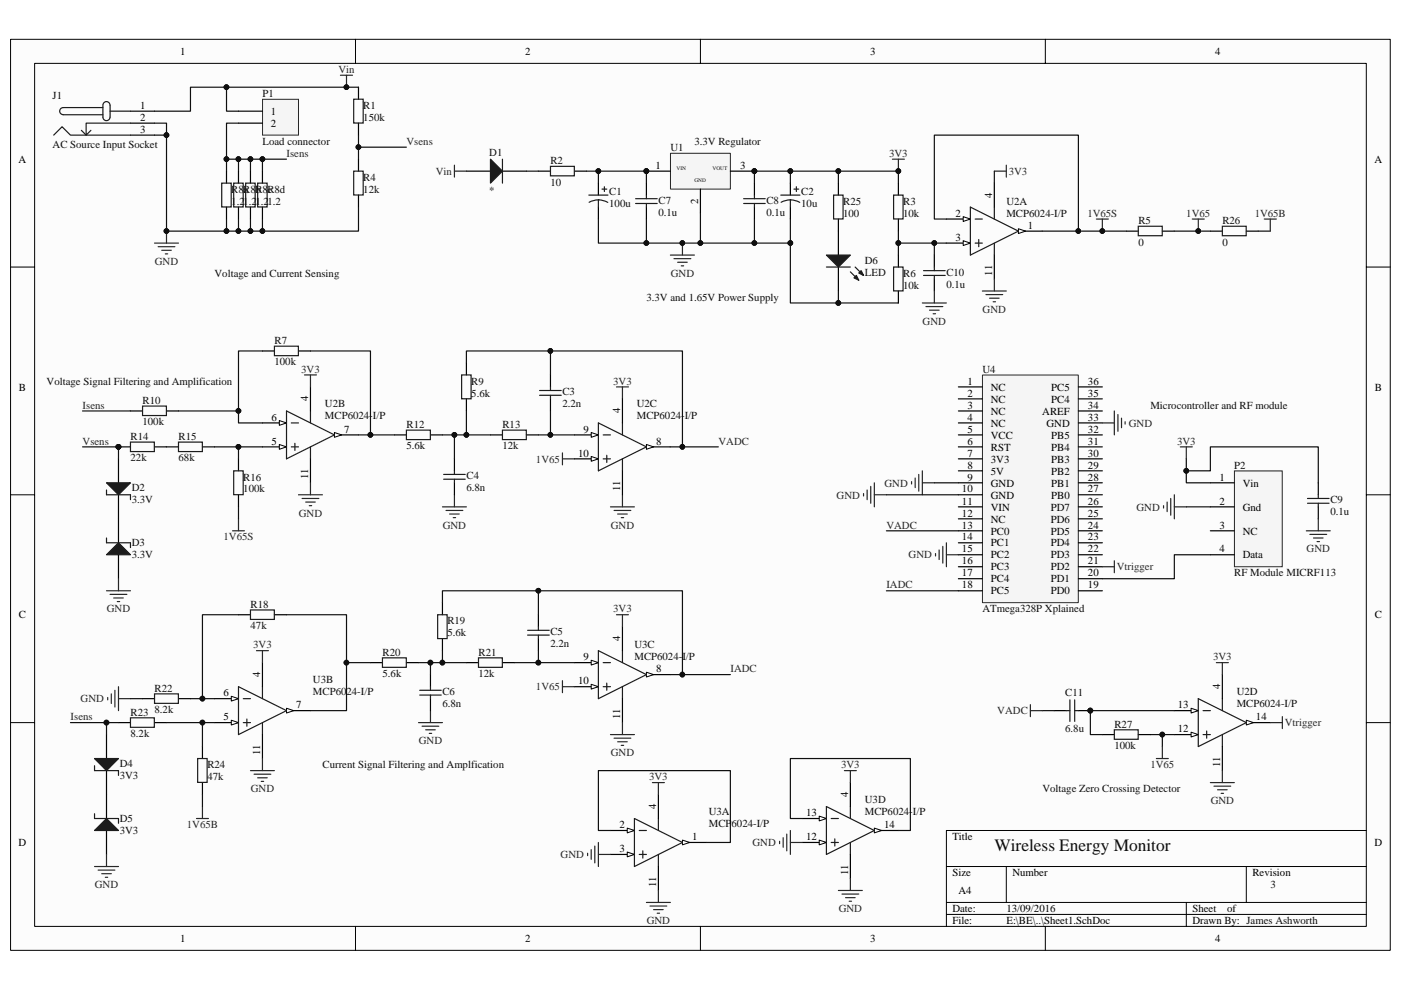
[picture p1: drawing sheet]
<svg xmlns="http://www.w3.org/2000/svg" width="297mm" height="210mm" viewBox="0 0 297 210" stroke-linecap="round" stroke-linejoin="round" font-family="sans-serif">
<path d="M2.3 8.4h292.5v193.2h-292.5z" fill="#fcfcfc"/>
<path d="M2.2 8.3h292.6v193.3h-292.6z" fill="none" stroke="#000" stroke-width=".21"/>
<path d="M7.4 13.5h282.3v183h-282.3z" fill="#fcfcfc"/>
<g fill="none" stroke="#000" stroke-width=".21">
<path d="M7.3 13.4h282.4v183.1h-282.4zM75.4 8.3v5.1M148.5 8.3v5.1M221.6 8.3v5.1M2.2 56.6h5.1M289.7 56.6h5.1M2.2 104.9h5.1M289.7 104.9h5.1M2.2 153.3h5.1M289.7 153.3h5.1M289.7 176.1h-89v20.4M75.4 196.5v5.1"/>
<path d="M148.5 196.5v5.1M200.7 183.8h89M200.7 191.4h89M200.7 194h89M213.4 183.8v7.6M221.6 196.5v5.1M251.5 191.4v5.1M264.2 183.8v7.6"/>
</g>
<path d="M76 18.5v2.5M76 26.1v2.6M76 33.8v2.5M76 41.4v2.5" fill="none" stroke="#000" stroke-width=".25"/>
<path d="M75 21h2v5.1h-2zM75 36.3h2v5.1h-2z" fill="none" stroke="#1c1c1c" stroke-width=".25"/>
<path d="M55.7 21.1h7.6v7.6h-7.6z" fill="#f5f5f5"/>
<path d="M55.7 21.1h7.6v7.6h-7.6z" fill="none" stroke="#262626" stroke-width=".21"/>
<path d="M27.7 23.6h5.1M27.7 26.1h5.1M27.7 28.7h5.1M50.6 23.6h5M50.6 26.1h5M55.6 36.3v2.5M55.6 43.9v2.6M70.9 92.2h5.1" fill="none" stroke="#000" stroke-width=".25"/>
<path d="M11.4 28.7l1.8-1.8 1.7 1.8h12.8M17.2 27.6l1.1 1.1M21.8 22.8h-8.4a.75 .75 0 0 0-.7 .8 .75 .75 0 0 0 .7 .7h8.4M22 21.8a.77 .77 0 0 1 .9-.2 .77 .77 0 0 1 .4 .7v2.5a.75 .75 0 0 1-.7 .8 .75 .75 0 0 1-.8-.8v-2.5zM23.3 23.6h4.4M27.7 26.1h-9.4v2.6l1-1.1M54.6 38.8h2v5.1h-2z" fill="none" stroke="#1c1c1c" stroke-width=".25"/>
<path d="M70.9 91.7l1.5 .5-1.5 .6z" fill="#fcfcfc" stroke="#000" stroke-width=".21"/>
<path d="M55.6 94.8h5.1" fill="none" stroke="#000" stroke-width=".25"/>
<path d="M59.2 94.3l1.5 .5-1.5 .5z" fill="#fcfcfc" stroke="#000" stroke-width=".21"/>
<path d="M55.6 89.7h5.1" fill="none" stroke="#000" stroke-width=".25"/>
<path d="M59.2 89.2l1.5 .5-1.5 .5z" fill="#fcfcfc" stroke="#000" stroke-width=".21"/>
<path d="M60.7 87.2l10.2 5-10.2 5.1zM61.8 89.7h1.5M61.8 94.8h1.5M62.5 94v1.5M65.8 87.2v2.5M65.8 94.8v2.5" fill="none" stroke="#1c1c1c" stroke-width=".25"/>
<path d="M65.8 82.1v5.1M65.8 97.3v5.1M129.4 176.1h5.1" fill="none" stroke="#000" stroke-width=".25"/>
<path d="M133 175.6l1.5 .5-1.5 .6z" fill="#fcfcfc" stroke="#000" stroke-width=".21"/>
<path d="M129.4 181.2h5.1" fill="none" stroke="#000" stroke-width=".25"/>
<path d="M133 180.7l1.5 .5-1.5 .5z" fill="#fcfcfc" stroke="#000" stroke-width=".21"/>
<path d="M144.7 178.7h5.1" fill="none" stroke="#000" stroke-width=".25"/>
<path d="M144.7 178.2l1.5 .5-1.5 .5z" fill="#fcfcfc" stroke="#000" stroke-width=".21"/>
<path d="M134.5 173.6l10.2 5.1-10.2 5.1zM135.5 176.1h1.6M139.6 173.6v2.5M135.5 181.2h1.6M136.3 180.5v1.5M139.6 181.2v2.6" fill="none" stroke="#1c1c1c" stroke-width=".25"/>
<path d="M200.7 46.5h5M139.6 168.5v5.1M139.6 183.8v5.1" fill="none" stroke="#000" stroke-width=".25"/>
<path d="M204.2 46l1.5 .5-1.5 .5z" fill="#fcfcfc" stroke="#000" stroke-width=".21"/>
<path d="M200.7 51.6h5" fill="none" stroke="#000" stroke-width=".25"/>
<path d="M204.2 51.1l1.5 .5-1.5 .5z" fill="#fcfcfc" stroke="#000" stroke-width=".21"/>
<path d="M215.9 49h5.1" fill="none" stroke="#000" stroke-width=".25"/>
<path d="M215.9 48.5l1.5 .5-1.5 .5z" fill="#fcfcfc" stroke="#000" stroke-width=".21"/>
<path d="M205.7 43.9l10.2 5.1-10.2 5.1zM206.8 46.5h1.5M206.8 51.6h1.5M207.5 50.8v1.5M210.8 43.9v2.6M210.8 51.6v2.5" fill="none" stroke="#1c1c1c" stroke-width=".25"/>
<path d="M210.8 38.8v5.1M210.8 54.1v5.1M264.2 153.3h5.1" fill="none" stroke="#000" stroke-width=".25"/>
<path d="M264.2 152.8l1.6 .5-1.6 .5z" fill="#fcfcfc" stroke="#000" stroke-width=".21"/>
<path d="M249 150.7h5.1" fill="none" stroke="#000" stroke-width=".25"/>
<path d="M252.5 150.2l1.6 .5-1.6 .5z" fill="#fcfcfc" stroke="#000" stroke-width=".21"/>
<path d="M249 155.8h5.1" fill="none" stroke="#000" stroke-width=".25"/>
<path d="M252.5 155.3l1.6 .5-1.6 .5z" fill="#fcfcfc" stroke="#000" stroke-width=".21"/>
<g fill="none" stroke="#1c1c1c" stroke-width=".25">
<path d="M58.2 73.4h5.1v2h-5.1zM97.9 79.5h2v5.1h-2zM30.2 86.1h5.1v2h-5.1zM37.8 93.8h5.1v2h-5.1zM49.5 99.9h2.1v5h-2.1zM86.2 91.2h5v2h-5zM106.5 91.2h5.1v2h-5.1zM254.1 148.2l10.1 5.1-10.1 5zM255.1 150.7h1.5M255.1 155.8h1.5M255.8 155v1.6M259.2 148.2v2.5"/>
<path d="M259.2 155.8v2.5"/>
</g>
<g fill="none" stroke="#000" stroke-width=".25">
<path d="M55.6 74.4h2.6M63.3 74.4h2.5M98.9 77v2.5M27.7 87.2h2.5M35.3 94.8h2.5M35.3 87.2h2.5M42.9 94.8h2.6M50.6 97.3v2.6M83.6 92.2h2.6M91.3 92.2h2.5M98.9 84.6v2.6M104 92.2h2.5"/>
<path d="M111.6 92.2h2.5M50.6 104.9v2.6M259.2 143.1v5.1M259.2 158.3v5.1"/>
</g>
<g fill="none" stroke="#262626" stroke-width=".25">
<path d="M32.8 51.6h5M33.5 52.3h3.6M34.3 53.1h2M35 53.8h.6M35.3 49v2.6M64.6 79.5h2.5M65.8 79.5v2.6M119.2 97.3h2.6M119.2 96.1v2.5M130.7 82.1h2.5M132 82.1v2.5M49.3 112.6h2.5"/>
<path d="M50.6 110v2.6M63.3 104.9h5.1M64 105.7h3.6M64.8 106.5h2M65.6 107.3h.5M65.8 102.4v2.5M93.8 107.5h5.1M94.6 108.3h3.5M95.3 109h2.1M96.1 109.8h.5M96.3 104.9v2.6M129.4 107.5h5.1"/>
<path d="M130.2 108.3h3.5M131 109h2M131.7 109.8h.5M132 104.9v2.6"/>
</g>
<circle cx="35.3" cy="49" r=".5" fill="#0e0e0e" stroke="#0e0e0e" stroke-width=".21"/>
<path d="M142.2 32.5h12.7v7.6h-12.7z" fill="#f5f5f5"/>
<path d="M142.2 32.5h12.7v7.6h-12.7z" fill="none" stroke="#262626" stroke-width=".21"/>
<g fill="none" stroke="#000" stroke-width=".25">
<path d="M98.9 36.3h5.1M106.5 36.3h5.1M114.1 36.3h2.6M121.8 36.3h2.5M137.1 36.3h5M154.9 36.3h5.1M167.6 38.8v2.6M190.5 38.8v2.6M148.5 40.1v5.1M167.6 43.9v2.6M190.5 46.5v2.5M190.5 54.1v2.5"/>
<path d="M190.5 61.7v2.6M185.4 176.1h5.1"/>
</g>
<g fill="#0e0e0e" stroke="#0e0e0e" stroke-width=".21">
<circle cx="159.9" cy="36.3" r=".5"/>
<circle cx="137" cy="36.3" r=".5"/>
<circle cx="144.7" cy="51.5" r=".49"/>
<circle cx="73.4" cy="18.5" r=".49"/>
</g>
<path d="M104 33.8l2.5 2.5-2.5 2.5z" fill="#1c1c1c" stroke="#1c1c1c" stroke-width=".25"/>
<path d="M106.5 33.8v5M116.7 35.3h5.1v2h-5.1zM168.8 39.6v1M165.5 41.4h4.1M165.6 42.9l1.1-.4 .9-.1 1.2 .2 .8 .3M167.6 42.4v1.5M168.3 40.1h1.1M189.5 41.4h2v5h-2zM189.5 56.6h2v5.1h-2z" fill="none" stroke="#1c1c1c" stroke-width=".25"/>
<g fill="none" stroke="#262626" stroke-width=".25">
<path d="M72.2 16h2.5M73.5 16v2.5M96.3 35v2.6M96.3 36.3h2.6M210.8 36.3h2.6M213.4 35v2.6M142.1 54.1h5.1M142.9 54.9h3.6M143.7 55.6h2M144.4 56.4h.5M144.7 51.6v2.5M210.8 59.2v2.5"/>
<path d="M208.3 61.7h5.1M209 62.5h3.6M209.8 63.2h2M210.6 64h.5"/>
</g>
<path d="M185.4 175.6l1.5 .5-1.5 .6z" fill="#fcfcfc" stroke="#000" stroke-width=".21"/>
<path d="M170.1 173.6h5.1" fill="none" stroke="#000" stroke-width=".25"/>
<path d="M173.7 173.1l1.5 .5-1.5 .5z" fill="#fcfcfc" stroke="#000" stroke-width=".21"/>
<path d="M170.1 178.7h5.1" fill="none" stroke="#000" stroke-width=".25"/>
<path d="M173.7 178.2l1.5 .5-1.5 .5z" fill="#fcfcfc" stroke="#000" stroke-width=".21"/>
<path d="M175.2 171.1l10.2 5-10.2 5.1zM176.2 173.6h1.6M176.2 178.7h1.6M177 177.9v1.6M180.3 171.1v2.5M180.3 178.7v2.5" fill="none" stroke="#1c1c1c" stroke-width=".25"/>
<path d="M60.7 150.7h5.1M180.3 166v5.1M180.3 181.2v5.1" fill="none" stroke="#000" stroke-width=".25"/>
<path d="M60.7 150.2l1.6 .5-1.6 .5z" fill="#fcfcfc" stroke="#000" stroke-width=".21"/>
<path d="M45.5 153.3h5.1" fill="none" stroke="#000" stroke-width=".25"/>
<path d="M49 152.8l1.6 .5-1.6 .5z" fill="#fcfcfc" stroke="#000" stroke-width=".21"/>
<path d="M45.5 148.2h5.1" fill="none" stroke="#000" stroke-width=".25"/>
<path d="M49 147.7l1.6 .5-1.6 .5z" fill="#fcfcfc" stroke="#000" stroke-width=".21"/>
<path d="M50.6 145.6l10.1 5.1-10.1 5.1zM51.6 148.2h1.5M51.6 153.3h1.5M52.3 152.5v1.5M55.6 145.6v2.6M55.6 153.3v2.5" fill="none" stroke="#1c1c1c" stroke-width=".25"/>
<path d="M137.1 94.8h5M55.6 140.5v5.1M55.6 155.8v5.1" fill="none" stroke="#000" stroke-width=".25"/>
<path d="M137.1 94.3l1.5 .5-1.5 .5z" fill="#fcfcfc" stroke="#000" stroke-width=".21"/>
<path d="M121.8 97.3h5.1" fill="none" stroke="#000" stroke-width=".25"/>
<path d="M125.3 96.8l1.6 .5-1.6 .5z" fill="#fcfcfc" stroke="#000" stroke-width=".21"/>
<path d="M121.8 92.2h5.1" fill="none" stroke="#000" stroke-width=".25"/>
<path d="M125.3 91.7l1.6 .5-1.6 .6z" fill="#fcfcfc" stroke="#000" stroke-width=".21"/>
<path d="M126.9 89.7l10.2 5.1-10.2 5.1zM127.9 92.2h1.5M127.9 97.3h1.5M128.6 96.6v1.5M132 89.7v2.5M132 97.3v2.6" fill="none" stroke="#1c1c1c" stroke-width=".25"/>
<path d="M132 84.6v5.1M132 99.9v5M137.1 143.1h5" fill="none" stroke="#000" stroke-width=".25"/>
<path d="M137.1 142.6l1.5 .5-1.5 .5z" fill="#fcfcfc" stroke="#000" stroke-width=".21"/>
<path d="M121.8 145.6h5.1" fill="none" stroke="#000" stroke-width=".25"/>
<path d="M125.3 145.1l1.6 .5-1.6 .6z" fill="#fcfcfc" stroke="#000" stroke-width=".21"/>
<path d="M121.8 140.5h5.1" fill="none" stroke="#000" stroke-width=".25"/>
<path d="M125.3 140l1.6 .5-1.6 .6z" fill="#fcfcfc" stroke="#000" stroke-width=".21"/>
<g fill="none" stroke="#1c1c1c" stroke-width=".25">
<path d="M47 38.8h2v5.1h-2zM49.5 38.8h2.1v5.1h-2.1zM52.1 38.8h2v5.1h-2zM134.8 43.2h4.5M134.8 42.1h4.5M137.1 41.4v.7M137.1 43.2v.7M157.7 43.2h4.5M157.7 42.1h4.5M160 41.4v.7M160 43.2v.7M27.7 93.8h5v2h-5z"/>
<path d="M96.3 99.9v.7M114.4 83.8h4.6M114.4 82.8h4.6M116.7 82.1v.7M116.7 83.8v.8M22.6 103.9v1h5.1v1.1M22.6 114.1v1h5.1v1M94.1 101.6h4.5M94.1 100.6h4.5M96.3 101.6v.8M53.1 129.4h5.1v2h-5.1zM81.1 139.5h5v2h-5z"/>
<path d="M92.8 130.4h2v5h-2zM101.4 139.5h5.1v2h-5.1zM111.9 134.7h4.6M111.9 133.7h4.6M114.1 132.9v.8M114.1 134.7v.8M126.9 138l10.2 5.1-10.2 5.1zM132 138v2.5M27.7 152.3h5v2h-5zM32.8 147.2h5v2h-5zM89 147.4h4.6M89 146.4h4.6"/>
<path d="M91.3 145.6v.8M91.3 147.4v.8M127.9 140.5h1.5M127.9 145.6h1.5M128.6 144.9v1.5M132 145.6v2.6M20 162.4v1h5.1v1.1M20 172.6v1h5.1v1M41.9 160.9h2v5h-2z"/>
</g>
<g fill="none" stroke="#000" stroke-width=".25">
<path d="M48 36.3v2.5M50.6 36.3v2.5M53.1 36.3v2.5M137.1 38.8v2.6M160 38.8v2.6M48 43.9v2.6M50.6 43.9v2.6M53.1 43.9v2.6M137.1 43.9v2.6M160 43.9v2.6M116.7 79.5v2.6M25.1 97.3v5.1"/>
<path d="M25.1 94.8h2.6M32.8 94.8h2.5M96.3 97.3v2.6M116.7 84.6v2.6M25.1 104.9v10.2M25.1 117.7v5M96.3 102.4v2.5M50.6 130.4h2.5M58.2 130.4h2.5M93.8 127.8v2.6M93.8 135.5v2.5M114.1 130.4v2.5"/>
<path d="M114.1 135.5v2.5M132 132.9v5.1M22.6 155.8v5.1M25.1 153.3h2.6M30.2 148.2h2.6M32.8 153.3h2.5M37.8 148.2h2.6M42.9 158.3v2.6M78.5 140.5h2.6M86.2 140.5h2.5M91.3 143.1v2.5M91.3 148.2v2.5"/>
<path d="M98.9 140.5h2.5M106.5 140.5h2.6M132 148.2v5.1M22.6 163.4v10.2M22.6 176.1v5.1M42.9 166v2.5"/>
</g>
<g fill="none" stroke="#262626" stroke-width=".25">
<path d="M189.2 33.8h2.5M190.5 33.8v2.5M232.4 46.5h2.6M233.7 46.5v2.5M22.6 125.3h5.1M23.3 126.1h3.6M24.1 126.8h2M24.9 127.6h.5M25.1 122.7v2.6M54.4 138h2.5M55.6 138v2.5M130.7 130.4h2.5"/>
<path d="M132 130.4v2.5M22.8 147.9v.5M23.6 147.2v2M24.4 146.4v3.6M25.1 145.6v5.1M25.1 148.2h2.6M88.7 153.3h5.1M89.5 154h3.5M90.3 154.8h2M91 155.6h.5M91.3 150.7v2.6M119.2 145.6h2.6"/>
<path d="M119.2 144.4v2.5M129.4 155.8h5.1M130.2 156.6h3.5M131 157.3h2M131.7 158.1h.5M132 153.3v2.5M257.9 140.5h2.5M259.2 140.5v2.6M41.7 173.6h2.5M42.9 171.1v2.5M53.1 163.4h5.1M53.9 164.2h3.5"/>
<path d="M54.6 165h2.1M55.4 165.7h.5M55.6 160.9v2.5M126.1 179.5v3.5M126.9 178.7v5.1M165.3 178.4v.5M166 177.7v2M166.8 176.9v3.6M167.6 176.1v5.1M167.6 178.7h2.5M179 163.4h2.6M180.3 163.4v2.6"/>
<path d="M256.6 166h5.1M257.4 166.8h3.5M258.1 167.5h2.1M258.9 168.3h.5M259.2 163.4v2.6M20 183.8h5.1M20.8 184.6h3.6M21.6 185.3h2M22.3 186.1h.5M22.6 181.2v2.6M124.6 181v.5M125.3 180.2v2.1"/>
<path d="M126.9 181.2h2.5M177.8 188.9h5M178.5 189.6h3.6M179.3 190.4h2M180 191.2h.5M180.3 186.3v2.6"/>
</g>
<g fill="#0e0e0e" stroke="#0e0e0e" stroke-width=".21">
<circle cx="25.1" cy="94.8" r=".49"/>
<circle cx="190.5" cy="36.3" r=".5"/>
<circle cx="233.7" cy="49" r=".5"/>
</g>
<g fill="#1c1c1c" stroke="#1c1c1c" stroke-width=".25">
<path d="M22.6 102.4h5.1l-2.6 2.5z"/>
<path d="M22.6 117.7l2.5-2.6 2.6 2.6z"/>
<path d="M20 160.9h5.1l-2.5 2.5z"/>
<path d="M20 176.1l2.6-2.5 2.5 2.5z"/>
</g>
<path d="M261.7 99.9h10.2v20.3h-10.2z" fill="#f5f5f5"/>
<path d="M261.7 99.9h10.2v20.3h-10.2z" fill="none" stroke="#262626" stroke-width=".21"/>
<path d="M126.9 38.8v2.6M126.9 43.9v2.6M256.6 102.4h5.1M256.6 107.5h5.1M256.6 112.6h5.1M256.6 117.7h5.1" fill="none" stroke="#000" stroke-width=".25"/>
<path d="M250.2 94.8h2.6M251.5 94.8v2.5M246.7 107.3v.5M247.5 106.5v2M248.2 105.7v3.6M249 104.9v5.1M249 107.5h2.5" fill="none" stroke="#262626" stroke-width=".25"/>
<path d="M128.1 39.6v1M124.8 41.4h4.1M124.9 42.9l1.1-.4 .9-.1 1.2 .2 .8 .3M126.9 42.4v1.5M127.6 40.1h1" fill="none" stroke="#1c1c1c" stroke-width=".25"/>
<path d="M208.3 79.6h20.3v48.2h-20.3z" fill="#f5f5f5"/>
<path d="M208.3 79.5h20.3v48.3h-20.3z" fill="none" stroke="#262626" stroke-width=".21"/>
<g fill="none" stroke="#000" stroke-width=".25">
<path d="M177.8 38.8v2.6M177.8 46.5v7.6M177.8 56.6v5.1M198.1 54.1v2.5M198.1 59.2v2.5M238.8 49h2.5M246.4 49h2.6M256.6 49h2.6M264.2 49h2.6M203.2 82.1h5.1M203.2 84.6h5.1M203.2 87.2h5.1"/>
<path d="M203.2 89.7h5.1M203.2 92.2h5.1M203.2 94.8h5.1M203.2 97.3h5.1M203.2 99.9h5.1M228.6 82.1h5.1M228.6 84.6h5.1M228.6 87.2h5.1M228.6 89.7h5.1M228.6 92.2h5.1M228.6 94.8h5.1M228.6 97.3h5.1"/>
<path d="M228.6 99.9h5.1M203.2 102.4h5.1M203.2 104.9h5.1M203.2 107.5h5.1M203.2 110h5.1M203.2 112.6h5.1M203.2 115.1h5.1M203.2 117.7h5.1M228.6 102.4h5.1M228.6 104.9h5.1M228.6 107.5h5.1M228.6 110h5.1"/>
<path d="M228.6 112.6h5.1M228.6 115.1h5.1M228.6 117.7h5.1M279.5 102.4v2.5M279.5 107.5v2.5M203.2 120.2h5.1M203.2 122.7h5.1M203.2 125.3h5.1M228.6 120.2h5.1M228.6 122.7h5.1M228.6 125.3h5.1M223.5 150.7h2.6"/>
<path d="M228.6 150.7h2.6M233.7 155.8h2.6M241.3 155.8h2.6"/>
</g>
<g fill="none" stroke="#262626" stroke-width=".25">
<path d="M252.8 46.5h2.5M254.1 46.5v2.5M268.1 46.5h2.5M269.3 46.5v2.5M195.6 64.3h5.1M196.3 65h3.6M197.1 65.8h2M197.8 66.5h.5M198.1 61.7v2.6M195.6 99.9v5M233.7 89.7h2.6M236.3 87.2v5"/>
<path d="M237 87.9v3.6M237.8 88.7v2M238.5 89.5v.5M183.1 104.7v.5M183.9 103.9v2.1M184.6 103.2v3.5M185.4 104.9h2.5M185.4 102.4v5.1M193.3 102.2v.5M194 101.4v2M194.8 100.6v3.6M195.6 102.4h2.5"/>
<path d="M198.3 117.4v.5M199.1 116.6v2.1M199.9 115.9v3.5M200.7 117.7h2.5M200.7 115.1v5.1M236.3 118.9v2.6M277 112.6h5M277.7 113.3h3.6M278.5 114.1h2M279.2 114.9h.6M279.5 110v2.6M233.7 120.2h2.6"/>
<path d="M218.5 149.5v2.5M218.5 150.7h2.5M246.4 158.3v2.6M269.3 153.3h2.6M271.9 152v2.5M138.3 166h2.6M139.6 166v2.5M245.2 160.9h2.5M137.1 191.4h5M137.8 192.2h3.6M138.6 192.9h2M139.3 193.7h.5"/>
<path d="M139.6 188.9v2.5"/>
</g>
<g fill="none" stroke="#1c1c1c" stroke-width=".25">
<path d="M175.2 56.6h5.1M176.7 41.4h2v5h-2zM180.3 57.7l1.8 1.7M181.3 56.6l1.8 1.8M195.8 58.4h4.6M195.8 57.4h4.6M198.1 56.6v.8M198.1 58.4v.8M241.3 48h5.1v2h-5.1zM259.2 48h5v2h-5zM277.2 106.7h4.6M277.2 105.7h4.6"/>
<path d="M279.5 104.9v.8M279.5 106.7v.8M226.1 150.7h.7M226.8 148.4v4.6M227.9 150.7h.7M227.9 148.4v4.6M236.3 154.8h5v2h-5z"/>
</g>
<g fill="#1c1c1c" stroke="#1c1c1c" stroke-width=".25">
<path d="M175.2 54.1h5.1l-2.5 2.5z"/>
<path d="M181.1 58.9l.5-.5 .5 1z"/>
<path d="M182.1 57.9l.5-.5 .5 1z"/>
</g>
<g fill="none" stroke="#0e0e0e" stroke-width=".25">
<path d="M48 18.5v5.1h2.6M76 18.5h-35.6v5.1h-7.6M32.8 26.1h2.5v22.9h40.7v-5.1M32.8 28.7h2.5M48 33.8h12.7M50.6 33.8v2.5M50.6 26.1h-2.6v10.2M53.1 33.8v2.5M55.6 33.8v2.5M76 31.2h10.2M76 28.7v5.1M111.6 36.3h2.5"/>
<path d="M124.3 36.3h2.6v2.5M126.9 36.3h10.2v2.5M160 38.8v-2.5h7.6v2.5M167.6 36.3h22.9v2.5M177.8 36.3v2.5M210.8 36.3v2.5M48 46.5v2.5M50.6 46.5v2.5M53.1 46.5v2.5M55.6 46.5v2.5M137.1 46.5v5.1M148.5 45.2v6.4h-21.6v-5.1"/>
<path d="M160 46.5v5.1M167.6 46.5v5.1h-19.1M167.6 51.6v12.7h22.9M190.5 51.6h10.2M190.5 49v5.1M198.1 51.6v2.5M200.7 46.5h-2.6v-17.8h30.5v20.3h-7.6M228.6 49h10.2M249 49h7.6M266.8 49h2.5M55.6 74.4h-5v12.8h-12.8M65.8 74.4h12.7v17.8h-2.5"/>
<path d="M98.9 77v-2.6h17.8v5.1M116.7 74.4h28v20.4h-2.6M177.8 61.7v2.6M17.5 94.8h7.6v2.5M17.5 87.2h10.2M45.5 94.8h5.1v2.5M50.6 87.2v2.5h5M50.6 94.8h5M78.5 92.2h5.1M93.8 92.2h10.2M96.3 92.2v5.1M98.9 87.2v5"/>
<path d="M114.1 92.2h7.7M116.7 87.2v5M144.7 94.8h7.6M251.5 99.9h5.1v-5.1h22.9v7.6M251.5 97.3v5.1h5.1M50.6 107.5v2.5M187.9 112.6h15.3M187.9 104.9h15.3M198.1 102.4h5.1M251.5 107.5h5.1M256.6 117.7h-7.6v5h-15.3M50.6 130.4h-7.7v17.8"/>
<path d="M60.7 130.4h12.8v10.1M93.8 127.8v-2.5h50.9v17.8h10.2M93.8 138v2.5M114.1 138v2.5h-5M114.1 125.3v5.1M187.9 125.3h15.3M14.9 153.3h10.2M22.6 153.3v2.5M27.7 148.2h2.5M35.3 153.3h7.6M40.4 148.2h5.1M45.5 153.3h-2.6v5"/>
<path d="M78.5 140.5h-5v10.2h-7.7M88.7 140.5h10.2M91.3 140.5v2.6M114.1 140.5h7.7M142.1 143.1h2.6M221 150.7h2.5M243.9 155.8h5.1M246.4 155.8v2.5M249 150.7h-17.8v5.1h2.5M42.9 168.5v2.6M129.4 176.1h-2.5v-12.7h28v15.3h-5.1M170.1 173.6h-2.5v-12.7h25.4v15.2h-2.5"/>
</g>
<g fill="#0e0e0e" stroke="#0e0e0e" stroke-width=".21">
<circle cx="48" cy="49" r=".5"/>
<circle cx="35.3" cy="28.7" r=".5"/>
<circle cx="76" cy="31.2" r=".5"/>
<circle cx="50.6" cy="94.8" r=".5"/>
<circle cx="78.5" cy="92.2" r=".5"/>
<circle cx="98.9" cy="92.2" r=".49"/>
<circle cx="96.3" cy="92.2" r=".49"/>
<circle cx="116.7" cy="74.4" r=".49"/>
<circle cx="116.7" cy="92.2" r=".49"/>
<circle cx="144.7" cy="94.8" r=".49"/>
<circle cx="42.9" cy="148.2" r=".49"/>
<circle cx="73.4" cy="140.5" r=".49"/>
<circle cx="91.3" cy="140.5" r=".5"/>
<circle cx="93.8" cy="140.5" r=".5"/>
<circle cx="114.1" cy="140.5" r=".49"/>
<circle cx="42.9" cy="153.3" r=".49"/>
<circle cx="114.1" cy="125.3" r=".49"/>
<circle cx="50.6" cy="87.1" r=".5"/>
<circle cx="25.1" cy="94.8" r=".49"/>
<circle cx="22.6" cy="153.3" r=".5"/>
<circle cx="228.6" cy="49" r=".49"/>
<circle cx="137" cy="51.5" r=".5"/>
<circle cx="159.9" cy="51.5" r=".5"/>
<circle cx="159.9" cy="36.3" r=".5"/>
<circle cx="167.6" cy="36.3" r=".49"/>
<circle cx="126.9" cy="36.3" r=".49"/>
<circle cx="137" cy="36.3" r=".5"/>
<circle cx="55.6" cy="33.7" r=".49"/>
<circle cx="55.6" cy="49" r=".49"/>
<circle cx="50.6" cy="33.7" r=".5"/>
<circle cx="53.1" cy="33.7" r=".49"/>
<circle cx="53.1" cy="49" r=".49"/>
<circle cx="50.6" cy="49" r=".5"/>
<circle cx="251.5" cy="99.9" r=".49"/>
<circle cx="198.1" cy="51.5" r=".49"/>
<circle cx="177.7" cy="36.3" r=".5"/>
<circle cx="177.7" cy="64.3" r=".5"/>
<circle cx="144.7" cy="143.1" r=".49"/>
<circle cx="48" cy="18.5" r=".5"/>
<circle cx="35.3" cy="49" r=".5"/>
<circle cx="48" cy="33.7" r=".5"/>
<circle cx="148.5" cy="51.5" r=".5"/>
<circle cx="144.7" cy="51.5" r=".49"/>
<circle cx="167.6" cy="51.5" r=".49"/>
<circle cx="190.5" cy="36.3" r=".5"/>
<circle cx="190.5" cy="51.5" r=".5"/>
<circle cx="73.4" cy="18.5" r=".49"/>
<circle cx="233.7" cy="49" r=".5"/>
<circle cx="254.1" cy="49" r=".49"/>
<circle cx="246.4" cy="155.8" r=".5"/>
<circle cx="231.2" cy="150.7" r=".5"/>
</g>
<text font-size="3.7" fill="#0e0e0e" x="210.8" y="180.4">Wireless Energy Monitor</text>
<g font-size="2.3">
<text x="38.2" y="11.7">1</text>
<text x="111.4" y="11.7">2</text>
<text x="184.5" y="11.7">3</text>
<text x="257.6" y="11.7">4</text>
<text x="29.7" y="23.1">1</text>
<text x="29.7" y="25.6">2</text>
<text x="29.7" y="28.2">3</text>
<text x="57.4" y="24.4">1</text>
<text x="57.4" y="26.9">2</text>
<text x="4" y="34.5">A</text>
<text x="139" y="35.8">1</text>
<text x="156.9" y="35.8">3</text>
<text x="291.4" y="34.5">A</text>
<text x="210.3" y="41.9" transform="rotate(-90 210.3 41.9)">4</text>
<text x="148" y="43.3" transform="rotate(-90 148 43.3)">2</text>
<text x="202.6" y="46">2</text>
<text x="202.6" y="51.1">3</text>
<text x="217.9" y="48.5">1</text>
<text x="210.3" y="58.4" transform="rotate(-90 210.3 58.4)">11</text>
<text x="4" y="82.8">B</text>
<text x="205.1" y="81.6">1</text>
<text x="210.1" y="82.8">NC</text>
<text x="222.9" y="82.8">PC5</text>
<text x="230.7" y="81.6">36</text>
<text x="291.5" y="82.8">B</text>
<text x="57.6" y="89.2">6</text>
<text x="65.3" y="85.1" transform="rotate(-90 65.3 85.1)">4</text>
<text x="131.5" y="87.7" transform="rotate(-90 131.5 87.7)">4</text>
<text x="205.1" y="84.1">2</text>
<text x="205.1" y="86.7">3</text>
<text x="205.1" y="89.2">4</text>
<text x="210.1" y="85.4">NC</text>
<text x="210.1" y="87.9">NC</text>
<text x="221" y="87.9">AREF</text>
<text x="222.9" y="85.4">PC4</text>
<text x="230.7" y="86.7">34</text>
<text x="230.7" y="84.1">35</text>
<text x="230.7" y="89.2">33</text>
<text x="57.6" y="94.3">5</text>
<text x="73" y="91.8">7</text>
<text x="123.7" y="91.8">9</text>
<text x="139.1" y="94.3">8</text>
<text x="205.1" y="91.8">5</text>
<text x="205.1" y="94.3">6</text>
<text x="210.1" y="90.5">NC</text>
<text x="210.1" y="93">VCC</text>
<text x="210.1" y="95.6">RST</text>
<text x="221.9" y="90.5">GND</text>
<text x="222.9" y="95.6">PB4</text>
<text x="222.9" y="93">PB5</text>
<text x="230.7" y="94.3">31</text>
<text x="230.7" y="91.8">32</text>
<text x="65.3" y="101.7" transform="rotate(-90 65.3 101.7)">11</text>
<text x="122.6" y="96.8">10</text>
<text x="205.1" y="96.8">7</text>
<text x="205.1" y="99.4">8</text>
<text x="205.1" y="101.9">9</text>
<text x="210.1" y="98.1">3V3</text>
<text x="210.1" y="100.6">5V</text>
<text x="222.9" y="100.6">PB2</text>
<text x="222.9" y="98.1">PB3</text>
<text x="230.7" y="101.9">28</text>
<text x="230.7" y="99.4">29</text>
<text x="230.7" y="96.8">30</text>
<text x="258.5" y="101.9">1</text>
<text x="131.5" y="104.2" transform="rotate(-90 131.5 104.2)">11</text>
<text x="204" y="104.5">10</text>
<text x="204" y="107">11</text>
<text x="210.1" y="103.2">GND</text>
<text x="210.1" y="105.7">GND</text>
<text x="222.9" y="105.7">PB0</text>
<text x="222.9" y="103.2">PB1</text>
<text x="230.7" y="104.5">27</text>
<text x="230.7" y="107">26</text>
<text x="258.5" y="107">2</text>
<text x="263.5" y="103.2">Vin</text>
<text x="204" y="109.6">12</text>
<text x="204" y="112.1">13</text>
<text x="210.1" y="108.3">VIN</text>
<text x="210.1" y="110.8">NC</text>
<text x="210.1" y="113.4">PC0</text>
<text x="222.8" y="113.4">PD5</text>
<text x="222.8" y="110.8">PD6</text>
<text x="222.8" y="108.3">PD7</text>
<text x="230.7" y="112.1">24</text>
<text x="230.7" y="109.6">25</text>
<text x="258.5" y="112.1">3</text>
<text x="263.5" y="108.3">Gnd</text>
<text x="263.5" y="113.4">NC</text>
<text x="204" y="114.6">14</text>
<text x="204" y="117.2">15</text>
<text x="204" y="119.7">16</text>
<text x="210.1" y="115.9">PC1</text>
<text x="210.1" y="118.4">PC2</text>
<text x="222.8" y="118.4">PD3</text>
<text x="222.8" y="115.9">PD4</text>
<text x="230.7" y="119.7">21</text>
<text x="230.7" y="117.2">22</text>
<text x="230.7" y="114.6">23</text>
<text x="258.5" y="117.2">4</text>
<text x="263.5" y="118.4">Data</text>
<text x="204" y="122.3">17</text>
<text x="204" y="124.8">18</text>
<text x="210.1" y="121">PC3</text>
<text x="210.1" y="123.5">PC4</text>
<text x="222.8" y="123.5">PD1</text>
<text x="222.8" y="121">PD2</text>
<text x="230.7" y="124.8">19</text>
<text x="230.7" y="122.3">20</text>
<text x="4" y="131.2">C</text>
<text x="210.1" y="126.1">PC5</text>
<text x="222.8" y="126.1">PD0</text>
<text x="291.5" y="131.2">C</text>
<text x="131.5" y="136" transform="rotate(-90 131.5 136)">4</text>
<text x="55.2" y="143.6" transform="rotate(-90 55.2 143.6)">4</text>
<text x="123.7" y="140.1">9</text>
<text x="139.1" y="142.6">8</text>
<text x="47.4" y="147.7">6</text>
<text x="122.6" y="145.2">10</text>
<text x="258.7" y="146.2" transform="rotate(-90 258.7 146.2)">4</text>
<text x="47.4" y="152.8">5</text>
<text x="62.8" y="150.2">7</text>
<text x="131.5" y="152.5" transform="rotate(-90 131.5 152.5)">11</text>
<text x="249.7" y="150.2">13</text>
<text x="249.7" y="155.3">12</text>
<text x="266.3" y="152.8">14</text>
<text x="55.2" y="160.1" transform="rotate(-90 55.2 160.1)">11</text>
<text x="258.7" y="162.7" transform="rotate(-90 258.7 162.7)">11</text>
<text x="139.1" y="171.6" transform="rotate(-90 139.1 171.6)">4</text>
<text x="170.9" y="173.1">13</text>
<text x="179.8" y="169" transform="rotate(-90 179.8 169)">4</text>
<text x="4" y="179.5">D</text>
<text x="131.3" y="175.7">2</text>
<text x="146.7" y="178.2">1</text>
<text x="170.9" y="178.2">12</text>
<text x="187.4" y="175.7">14</text>
<text x="201.9" y="178.2">Title</text>
<text x="291.4" y="179.5">D</text>
<text x="131.3" y="180.7">3</text>
<text x="179.8" y="185.6" transform="rotate(-90 179.8 185.6)">11</text>
<text x="201.9" y="185.8">Size</text>
<text x="214.6" y="185.8">Number</text>
<text x="265.5" y="185.8">Revision</text>
<text x="139.1" y="188.1" transform="rotate(-90 139.1 188.1)">11</text>
<text x="203.2" y="189.7">A4</text>
<text x="201.9" y="193.5">Date:</text>
<text x="201.9" y="196">File:</text>
<text x="213.4" y="193.5">13/09/2016</text>
<text x="213.4" y="196">E:\BE\..\Sheet1.SchDoc</text>
<text x="252.8" y="196">Drawn By: James Ashworth</text>
<text x="252.8" y="193.5">Sheet</text>
<text x="260.2" y="193.5">of</text>
<text x="38.2" y="199.8">1</text>
<text x="111.4" y="199.8">2</text>
<text x="184.5" y="199.8">3</text>
<text x="257.6" y="199.8">4</text>
</g>
<g font-size="2.3" fill="#262626">
<text x="71.8" y="15.5">Vin</text>
<text x="60.7" y="33.3">Isens</text>
<text x="86.2" y="30.7">Vsens</text>
<text x="188.5" y="33.3">3V3</text>
<text x="92.4" y="37.1">Vin</text>
<text x="213.9" y="37.1">3V3</text>
<text x="230.5" y="46">1V65S</text>
<text x="251.5" y="46">1V65</text>
<text x="266" y="46">1V65B</text>
<text x="32.8" y="56.2">GND</text>
<text x="142.2" y="58.7">GND</text>
<text x="195.6" y="68.9">GND</text>
<text x="208.3" y="66.3">GND</text>
<text x="63.9" y="79">3V3</text>
<text x="130" y="81.6">3V3</text>
<text x="17.5" y="86.7">Isens</text>
<text x="17.5" y="94.3">Vsens</text>
<text x="152.3" y="94.3">VADC</text>
<text x="239.3" y="90.5">GND</text>
<text x="249.6" y="94.3">3V3</text>
<text x="113.6" y="98.1">1V65</text>
<text x="177.4" y="105.7">GND</text>
<text x="187.5" y="103.2">GND</text>
<text x="63.3" y="109.6">GND</text>
<text x="93.9" y="112.1">GND</text>
<text x="129.5" y="112.1">GND</text>
<text x="187.9" y="112.1">VADC</text>
<text x="241" y="108.3">GND</text>
<text x="47.4" y="114.6">1V65S</text>
<text x="192.6" y="118.4">GND</text>
<text x="277" y="117.2">GND</text>
<text x="187.9" y="124.8">IADC</text>
<text x="236.8" y="121">Vtrigger</text>
<text x="22.6" y="129.9">GND</text>
<text x="130" y="129.9">3V3</text>
<text x="53.7" y="137.5">3V3</text>
<text x="154.9" y="142.6">IADC</text>
<text x="257.2" y="140.1">3V3</text>
<text x="17.1" y="149">GND</text>
<text x="113.6" y="146.4">1V65</text>
<text x="15" y="152.8">Isens</text>
<text x="211.5" y="151.5">VADC</text>
<text x="272.4" y="154.1">Vtrigger</text>
<text x="88.8" y="157.9">GND</text>
<text x="129.5" y="160.4">GND</text>
<text x="137.6" y="165.5">3V3</text>
<text x="178.3" y="163">3V3</text>
<text x="243.9" y="163">1V65</text>
<text x="53.2" y="168">GND</text>
<text x="256.7" y="170.6">GND</text>
<text x="39.6" y="175.7">1V65B</text>
<text x="159.6" y="179.5">GND</text>
<text x="118.8" y="182">GND</text>
<text x="20.1" y="188.4">GND</text>
<text x="137.1" y="196">GND</text>
<text x="177.8" y="193.5">GND</text>
</g>
<g font-size="2.3" fill="#0e0e0e">
<text x="11.2" y="21.1">J1</text>
<text x="55.7" y="20.6">P1</text>
<text x="77" y="23.1">R1</text>
<text x="77" y="25.6">150k</text>
<text x="11.2" y="31.5">AC Source Input Socket</text>
<text x="55.7" y="30.7">Load connector</text>
<text x="103.7" y="33">D1</text>
<text x="116.7" y="34.8">R2</text>
<text x="142.2" y="32">U1</text>
<text x="147.2" y="30.7">3.3V Regulator</text>
<text x="49" y="40.9">R8a</text>
<text x="51.6" y="40.9">R8b</text>
<text x="54.1" y="40.9">R8c</text>
<text x="56.7" y="40.9">R8d</text>
<text x="77" y="38.4">R4</text>
<text x="77" y="40.9">12k</text>
<text x="103.7" y="41.1">*</text>
<text x="116.7" y="39.4">10</text>
<text x="129.2" y="41.4">C1</text>
<text x="169.9" y="41.4">C2</text>
<text x="49" y="43.4">1.2</text>
<text x="51.6" y="43.4">1.2</text>
<text x="54.1" y="43.4">1.2</text>
<text x="56.7" y="43.4">1.2</text>
<text x="129.2" y="43.9">100u</text>
<text x="139.6" y="43.2">C7</text>
<text x="139.6" y="45.7">0.1u</text>
<text x="162.5" y="43.2">C8</text>
<text x="162.5" y="45.7">0.1u</text>
<text x="169.9" y="43.9">10u</text>
<text x="178.8" y="43.4">R25</text>
<text x="178.8" y="46">100</text>
<text x="191.5" y="43.4">R3</text>
<text x="191.5" y="46">10k</text>
<text x="213.4" y="43.4">U2A</text>
<text x="213.4" y="46">MCP6024-I/P</text>
<text x="241.4" y="47.5">R5</text>
<text x="259.2" y="47.5">R26</text>
<text x="241.4" y="52.1">0</text>
<text x="259.2" y="52.1">0</text>
<text x="45.5" y="58.7">Voltage and Current Sensing</text>
<text x="183.4" y="55.9">D6</text>
<text x="183.4" y="58.4">LED</text>
<text x="191.5" y="58.7">R6</text>
<text x="200.7" y="58.4">C10</text>
<text x="137.1" y="63.8">3.3V and 1.65V Power Supply</text>
<text x="191.5" y="61.2">10k</text>
<text x="200.7" y="61">0.1u</text>
<text x="58.2" y="72.9">R7</text>
<text x="58.2" y="77.5">100k</text>
<text x="9.9" y="81.6">Voltage Signal Filtering and Amplification</text>
<text x="99.9" y="81.6">R9</text>
<text x="119.2" y="83.9">C3</text>
<text x="208.3" y="79">U4</text>
<text x="30.2" y="85.6">R10</text>
<text x="68.9" y="86.4">U2B</text>
<text x="68.9" y="89">MCP6024-I/P</text>
<text x="99.9" y="84.1">5.6k</text>
<text x="119.2" y="86.4">2.2n</text>
<text x="135" y="86.4">U2C</text>
<text x="135" y="89">MCP6024-I/P</text>
<text x="243.9" y="86.7">Microcontroller and RF module</text>
<text x="27.7" y="93.3">R14</text>
<text x="30.2" y="90.2">100k</text>
<text x="37.9" y="93.3">R15</text>
<text x="86.2" y="90.7">R12</text>
<text x="86.2" y="95.3">5.6k</text>
<text x="106.5" y="90.7">R13</text>
<text x="106.5" y="95.3">12k</text>
<text x="27.7" y="97.9">22k</text>
<text x="37.9" y="97.9">68k</text>
<text x="51.6" y="101.9">R16</text>
<text x="98.9" y="101.7">C4</text>
<text x="261.7" y="99.4">P2</text>
<text x="27.9" y="104.2">D2</text>
<text x="27.9" y="106.8">3.3V</text>
<text x="51.6" y="104.5">100k</text>
<text x="98.9" y="104.2">6.8n</text>
<text x="282.1" y="106.8">C9</text>
<text x="282.1" y="109.3">0.1u</text>
<text x="27.9" y="115.9">D3</text>
<text x="27.9" y="118.4">3.3V</text>
<text x="261.7" y="122.3">RF Module MICRF113</text>
<text x="53.1" y="128.9">R18</text>
<text x="208.3" y="129.9">ATmega328P Xplained</text>
<text x="53.1" y="133.5">47k</text>
<text x="94.8" y="132.4">R19</text>
<text x="94.8" y="135">5.6k</text>
<text x="116.7" y="134.7">C5</text>
<text x="116.7" y="137.3">2.2n</text>
<text x="134.5" y="137.5">U3C</text>
<text x="81.1" y="139">R20</text>
<text x="81.1" y="143.6">5.6k</text>
<text x="101.4" y="139">R21</text>
<text x="101.4" y="143.6">12k</text>
<text x="134.5" y="140.1">MCP6024-I/P</text>
<text x="32.8" y="146.7">R22</text>
<text x="66.4" y="144.9">U3B</text>
<text x="66.4" y="147.4">MCP6024-I/P</text>
<text x="93.8" y="147.4">C6</text>
<text x="93.8" y="150">6.8n</text>
<text x="225.8" y="147.7">C11</text>
<text x="262.2" y="147.4">U2D</text>
<text x="262.2" y="150">MCP6024-I/P</text>
<text x="27.7" y="151.8">R23</text>
<text x="32.8" y="151.3">8.2k</text>
<text x="225.8" y="155.3">6.8u</text>
<text x="236.3" y="154.3">R27</text>
<text x="27.7" y="156.3">8.2k</text>
<text x="236.3" y="158.9">100k</text>
<text x="25.4" y="162.7">D4</text>
<text x="25.4" y="165.2">3V3</text>
<text x="44" y="163">R24</text>
<text x="44" y="165.5">47k</text>
<text x="68.4" y="163">Current Signal Filtering and Amplfication</text>
<text x="150.3" y="172.9">U3A</text>
<text x="183.4" y="170.3">U3D</text>
<text x="183.4" y="172.9">MCP6024-I/P</text>
<text x="221" y="168">Voltage Zero Crossing Detector</text>
<text x="25.4" y="174.4">D5</text>
<text x="25.4" y="176.9">3V3</text>
<text x="150.3" y="175.4">MCP6024-I/P</text>
<text x="269.3" y="188.4">3</text>
</g>
<g font-size="1.1" fill="#0e0e0e">
<text x="143.4" y="36.1">VIN</text>
<text x="147.2" y="38.6">GND</text>
<text x="151.1" y="36.1">VOUT</text>
</g>
</svg>
